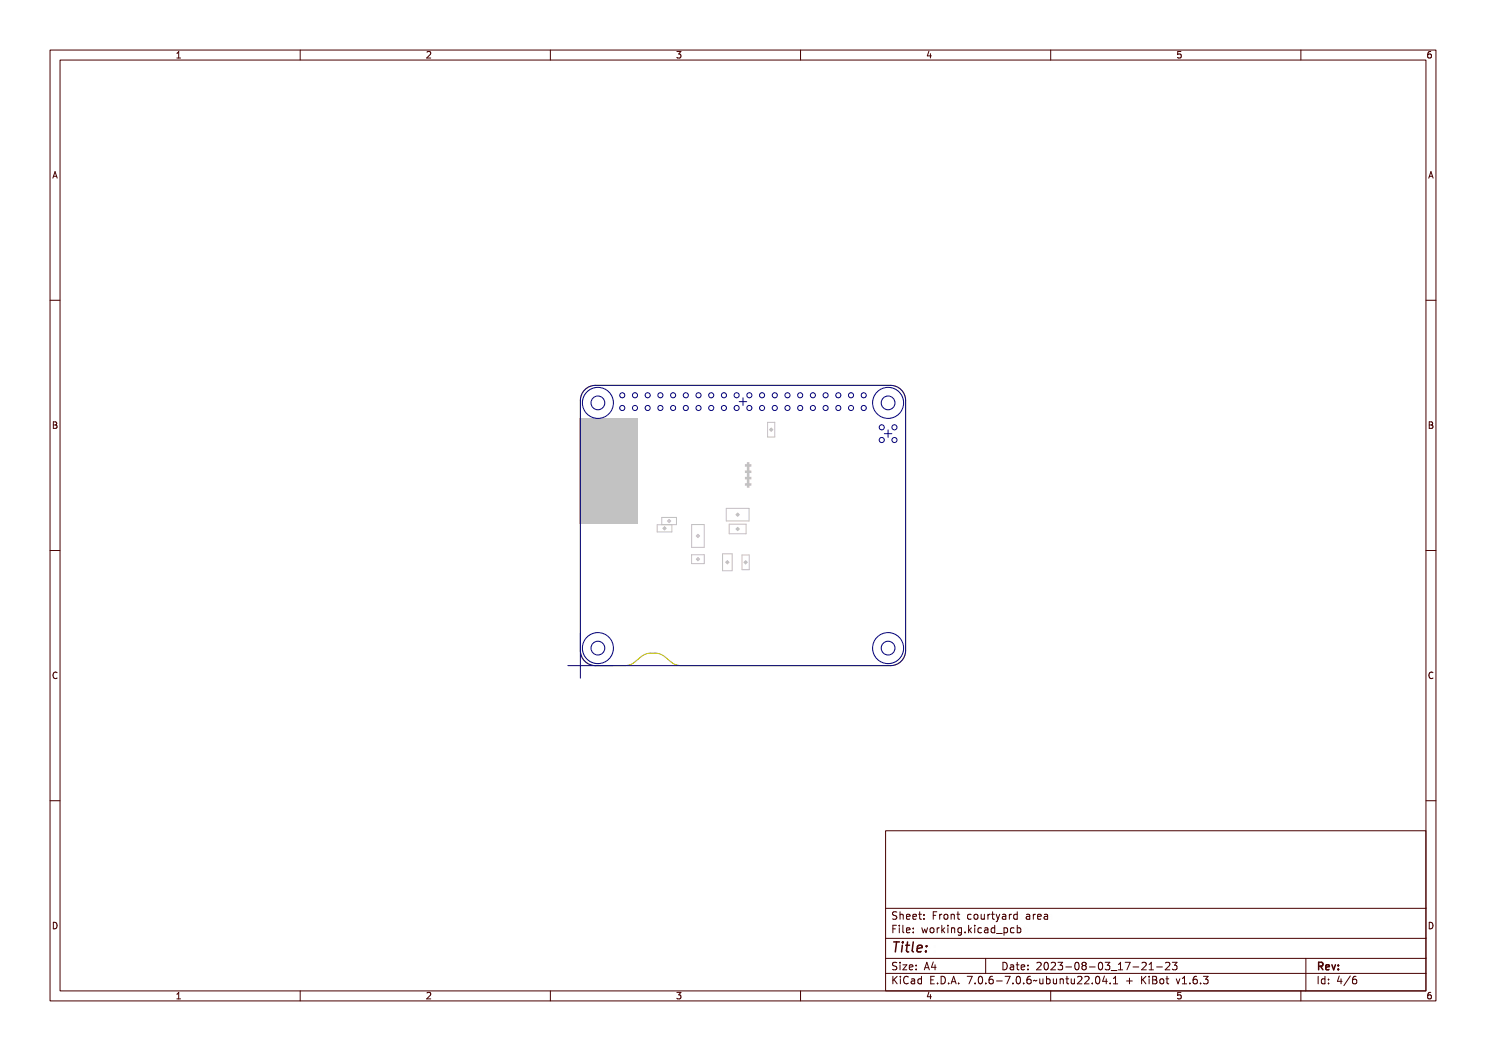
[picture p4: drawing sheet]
<svg xmlns="http://www.w3.org/2000/svg" width="297mm" height="210mm" viewBox="0 0 297 210" stroke-linecap="round" stroke-linejoin="round" font-family="sans-serif">
<g fill="none" stroke="#c2c2c2" stroke-width=".2">
<path d="M131.3 104.9h3v1.4h-3zM132.5 105.6h.7M132.8 105.2v.7M138.2 104.8h2.6v4.6h-2.6zM139.1 107.1h.7M139.5 106.7v.7M145.7 104.7h3.4v2h-3.4zM147.1 105.7h.7M147.4 105.3v.7"/>
<circle cx="132.8" cy="105.6" r=".25"/>
<circle cx="139.5" cy="107.1" r=".25"/>
<circle cx="147.4" cy="105.7" r=".25"/>
</g>
<path d="M115.9 83.5h11.6v21.1h-11.6z" fill-rule="evenodd" fill="#c2c2c2"/>
<g fill="none" stroke="#c2c2c2" stroke-width=".2">
<path d="M144.4 110.7h1.9v3.3h-1.9zM145 112.4h.7M145.4 112v.7"/>
<circle cx="145.4" cy="112.4" r=".25"/>
</g>
<g fill="#c2c2c2">
<path d="M149.3 94.9h.5v.4h.4v.5h-.4v.8h.4v.5h-.4v.4h-.5v-.4h-.4v-.5h.4v-.8h-.4v-.5h.4z" fill-rule="evenodd"/>
<path d="M149.3 92.4h.5v.3h.4v.6h-.4v.7h.4v.5h-.4v.4h-.5v-.4h-.4v-.5h.4v-.7h-.4v-.6h.4z" fill-rule="evenodd"/>
</g>
<g fill="none" stroke="#c2c2c2" stroke-width=".2">
<path d="M153.4 84.4h1.5v2.9h-1.5zM153.8 85.9h.7M154.1 85.5v.7M132.3 103.4h2.9v1.4h-2.9zM133.4 104.1h.7M133.7 103.8v.7M138.2 110.8h2.6v1.8h-2.6zM139.1 111.7h.7M139.5 111.4v.7M145.2 101.6h4.5v2.5h-4.5zM147.1 102.8h.7M147.4 102.5v.7"/>
<path d="M148.3 110.9h1.4v2.9h-1.4zM148.7 112.4h.7M149 112v.7"/>
<circle cx="154.1" cy="85.9" r=".25"/>
<circle cx="133.7" cy="104.1" r=".25"/>
<circle cx="139.5" cy="111.7" r=".25"/>
<circle cx="147.4" cy="102.8" r=".25"/>
<circle cx="149" cy="112.4" r=".25"/>
</g>
<path d="M117.1 77.7l1.2-.6 .7-.1h59a3 3 0 0 1 3 3v50a3 3 0 0 1-3 3h-41.9l-.8-.1a5.7 5.7 0 0 1-2.5-1.7 4.2 4.2 0 0 0-4.6 0 5.7 5.7 0 0 1-2.5 1.7l-.8 .1h-5.9a3 3 0 0 1-3-3v-50a2.99 2.99 0 0 1 1.1-2.3z" fill="none" stroke="#c2c200" stroke-width=".2"/>
<g fill="none" stroke="#000084" stroke-width=".2">
<path d="M148.5 79.5v1.5M147.8 80.3h1.5M176.8 86.7h1.5M177.5 85.9v1.5M113.5 133h64.5a3 3 0 0 0 3-3v-50a3 3 0 0 0-3-3h-59a3 3 0 0 0-3 3v55.5M116 130a3 3 0 0 0 3 3"/>
<circle cx="124.4" cy="79" r=".51"/>
<circle cx="126.9" cy="79" r=".51"/>
<circle cx="129.5" cy="79" r=".51"/>
<circle cx="132" cy="79" r=".51"/>
<circle cx="134.5" cy="79" r=".51"/>
<circle cx="137.1" cy="79" r=".51"/>
<circle cx="139.6" cy="79" r=".51"/>
<circle cx="142.2" cy="79" r=".51"/>
<circle cx="144.7" cy="79" r=".51"/>
<circle cx="147.2" cy="79" r=".51"/>
<circle cx="149.8" cy="79" r=".51"/>
<circle cx="152.3" cy="79" r=".51"/>
<circle cx="154.9" cy="79" r=".51"/>
<circle cx="157.4" cy="79" r=".51"/>
<circle cx="159.9" cy="79" r=".51"/>
<circle cx="162.5" cy="79" r=".51"/>
<circle cx="165" cy="79" r=".51"/>
<circle cx="167.6" cy="79" r=".51"/>
<circle cx="170.1" cy="79" r=".51"/>
<circle cx="172.6" cy="79" r=".51"/>
<circle cx="119.5" cy="80.5" r="1.38"/>
<circle cx="119.5" cy="80.5" r="3.1"/>
<circle cx="124.4" cy="81.5" r=".51"/>
<circle cx="126.9" cy="81.5" r=".51"/>
<circle cx="129.5" cy="81.5" r=".51"/>
<circle cx="132" cy="81.5" r=".51"/>
<circle cx="134.5" cy="81.5" r=".51"/>
<circle cx="137.1" cy="81.5" r=".51"/>
<circle cx="139.6" cy="81.5" r=".51"/>
<circle cx="142.2" cy="81.5" r=".51"/>
<circle cx="144.7" cy="81.5" r=".51"/>
<circle cx="147.2" cy="81.5" r=".51"/>
<circle cx="149.8" cy="81.5" r=".51"/>
<circle cx="152.3" cy="81.5" r=".51"/>
<circle cx="154.9" cy="81.5" r=".51"/>
<circle cx="157.4" cy="81.5" r=".51"/>
<circle cx="159.9" cy="81.5" r=".51"/>
<circle cx="162.5" cy="81.5" r=".51"/>
<circle cx="165" cy="81.5" r=".51"/>
<circle cx="167.6" cy="81.5" r=".51"/>
<circle cx="170.1" cy="81.5" r=".51"/>
<circle cx="172.6" cy="81.5" r=".51"/>
<circle cx="176.2" cy="85.4" r=".51"/>
<circle cx="176.2" cy="87.9" r=".51"/>
<circle cx="177.5" cy="80.5" r="1.38"/>
<circle cx="177.5" cy="80.5" r="3.1"/>
<circle cx="178.8" cy="85.4" r=".51"/>
<circle cx="178.8" cy="87.9" r=".51"/>
<circle cx="119.5" cy="129.5" r="1.38"/>
<circle cx="119.5" cy="129.5" r="3.1"/>
<circle cx="177.5" cy="129.5" r="1.38"/>
<circle cx="177.5" cy="129.5" r="3.1"/>
</g>
<g fill="none" stroke="#480000" stroke-width=".2">
<path d="M10 10h277v190h-277zM12 12h273v186h-273zM60 10v2M110 10v2M160 10v2M210 10v2M260 10v2M10 60h2M285 60h2M10 110h2M285 110h2M10 160h2"/>
<path d="M285 160h2M177 166h108v32h-108zM60 198v2M110 198v2M160 198v2M177 181.5h108M177 187.5h108M177 191.5h108M177 194.5h108M178.1 195.2h.2v.6l.6-.6h.3l-.6 .6 .6 .8h-.2l-.5-.7-.2 .2v.5h-.2zM178.2 185h.9v.2h-.7v.4h.6v.2h-.6v.7h-.2zM178.3 182.4l.5-.1h.2v.2a.31 .31 0 0 0-.5-.1 .31 .31 0 0 0 0 .5 .5 .5 0 0 1 .6 .6 .5 .5 0 0 1-.8 .2l-.1-.2a.34 .34 0 0 0 .4 .1 .34 .34 0 0 0 .1-.5 .47 .47 0 0 1-.5-.2 .47 .47 0 0 1 .1-.5z"/>
<path d="M178.3 192.5l.5-.1h.2v.2a.31 .31 0 0 0-.5-.1 .31 .31 0 0 0 0 .5 .5 .5 0 0 1 .6 .6 .5 .5 0 0 1-.8 .2l-.1-.2a.34 .34 0 0 0 .4 .1 .34 .34 0 0 0 .1-.5 .47 .47 0 0 1-.5-.2 .47 .47 0 0 1 .1-.5zM179.4 182.2h.2v.6a.35 .35 0 0 1 .4-.1 .35 .35 0 0 1 .2 .4v.6h-.2v-.8h-.4v.8h-.2zM179.5 185.4h.4v.9h.4v.2h-.9v-.2h.3v-.8h-.2zM179.5 192.8h.4v.9h.4v.1h-.9v-.1h.3v-.8h-.2zM179.5 195.6h.4v.9h.4v.1h-.9v-.1h.3v-.8h-.2zM179.7 184.9h.2v.3h-.2zM179.7 192.3h.2v.3h-.2zM179.7 195.1h.2v.3h-.2zM180.6 184.9h.4v1.3l.4 .1v.2l-.5-.2v-1.2h-.3zM180.6 192.8h.8l-.6 .9h.6v.1h-.8l.6-.9h-.6zM180.7 182.8l.1-.1a.49 .49 0 0 1 .5 0 .49 .49 0 0 1 .2 .5h-.8a.42 .42 0 0 0 .3 .4 .42 .42 0 0 0 .4-.1 .47 .47 0 0 1-.4 .3 .47 .47 0 0 1-.4-.3zM180.7 195.4a.4 .4 0 0 1 .4-.3 .4 .4 0 0 1 .4 .3 .56 .56 0 0 0-.8 .4 .56 .56 0 0 0 .5 .7l.3-.1a.43 .43 0 0 1-.5 .3 .43 .43 0 0 1-.4-.4v-.6z"/>
<path d="M180.8 182.9l.4-.1 .1 .3h-.6zM181.8 195.6l.3-.1a.43 .43 0 0 1 .5 .5v.6h-.1v-.1a.38 .38 0 0 1-.5 .2 .38 .38 0 0 1-.2-.5 .38 .38 0 0 1 .4-.2h.3a.35 .35 0 0 0-.3-.4 .35 .35 0 0 0-.4 .2zM181.9 182.8l.1-.1a.49 .49 0 0 1 .5 0 .49 .49 0 0 1 .2 .5h-.8a.42 .42 0 0 0 .3 .4 .42 .42 0 0 0 .5-.1 .47 .47 0 0 1-.5 .3 .47 .47 0 0 1-.4-.3zM181.9 185.5l.1-.1a.49 .49 0 0 1 .5 0 .49 .49 0 0 1 .2 .5h-.8a.42 .42 0 0 0 .3 .4 .42 .42 0 0 0 .5-.1 .47 .47 0 0 1-.5 .3 .47 .47 0 0 1-.4-.3zM181.9 192.9l.1-.1a.49 .49 0 0 1 .5 0 .49 .49 0 0 1 .2 .5h-.8a.42 .42 0 0 0 .3 .4 .42 .42 0 0 0 .5-.1 .47 .47 0 0 1-.5 .3 .47 .47 0 0 1-.4-.3zM182 196.2l.5-.1a.31 .31 0 0 1-.2 .4 .31 .31 0 0 1-.4-.1zM182 182.9l.4-.1 .1 .3h-.6zM182 185.6l.4-.1 .1 .3h-.6zM182 193l.4-.1 .1 .3h-.6zM183 195.7l.4-.2 .2 .2v-.6h.2v1.5h-.2v-.1a.42 .42 0 0 1-.5 .1 .42 .42 0 0 1-.2-.5zM183.2 195.8l.1-.1a.4 .4 0 0 1 .3 .4 .4 .4 0 0 1-.3 .4l-.2-.2zM183.2 182.3h.2v.4h.4v.1h-.4v.7l.4 .1v.1h-.4l-.1-.1-.1-.8h-.3v-.1h.3z"/>
<path d="M183.3 185.4h.2v.3h-.2zM183.3 186.2h.2v.3h-.2zM183.3 192.8h.2v.3h-.2zM183.3 193.6h.2v.2h-.2zM184.5 182.7h.2v.3h-.2zM184.5 183.5h.2v.2h-.2zM185.2 185.4h.2l.2 .8 .1-.5h.2l.2 .5 .1-.8h.2l-.2 1.1h-.2l-.2-.7-.2 .7h-.1zM185.4 195.2h.9v.2h-.7v.4h.6v.2h-.6v.5h.7v.1h-.9zM185.7 192.4h.2l.5 1.4h-.2l-.1-.3h-.5l-.1 .3h-.2zM185.8 192.6l.2 .7h-.4zM186.6 182.3h.9v.2h-.7v.4h.6v.2h-.6v.6h-.2zM186.8 185.6l.1-.1a.39 .39 0 0 1 .4 .4 .39 .39 0 0 1-.4 .4l-.1-.2z"/>
<path d="M186.9 196.4h.2v.2h-.2zM187.1 192.4h.2v.9h.2v.2h-.2v.3h-.2v-.3h-.6zM187.1 192.6v.7h-.4zM187.8 195.2a.76 .76 0 0 1 .9 .7 .76 .76 0 0 1-.9 .7zM188 195.4a.57 .57 0 0 1 .5 .5 .57 .57 0 0 1-.5 .6zM188 182.7h.2v.2v-.1a.29 .29 0 0 1 .3-.2 .29 .29 0 0 1 .3 .3 .37 .37 0 0 0-.5-.1 .37 .37 0 0 0-.1 .4v.5h-.2zM188 185.4h.2v.2v-.1a.29 .29 0 0 1 .3-.2 .29 .29 0 0 1 .3 .3 .37 .37 0 0 0-.5-.1 .37 .37 0 0 0-.1 .4v.6h-.2zM189.1 184.9h.1v.9l.5-.4h.2l-.4 .4 .5 .7h-.2l-.4-.6-.2 .1v.5h-.1zM189.2 182.9l.1-.1a.39 .39 0 0 1 .4 .4 .39 .39 0 0 1-.4 .4l-.1-.2zM189.3 196.4h.3v.2h-.3zM190.2 182.7h.2v.1a.35 .35 0 0 1 .4-.1 .35 .35 0 0 1 .3 .4v.6h-.2l-.1-.8h-.3l-.1 .8h-.2zM190.3 185.4h.4v.9h.4v.2h-.9v-.2h.4v-.8h-.3z"/>
<path d="M190.5 195.2h.3l.4 1.4h-.2l-.1-.3h-.5l-.1 .3h-.2zM190.6 184.9h.1v.3h-.1zM190.6 195.4l.2 .7h-.4zM191.4 185.4h.2v.1a.35 .35 0 0 1 .4-.1 .35 .35 0 0 1 .3 .4v.7h-.2l-.1-.9h-.3l-.1 .9h-.2zM191.7 182.3h.1v.4h.4v.1h-.4v.7l.4 .1v.1h-.4l-.1-.1v-.8h-.3v-.1h.3zM191.7 196.4h.3v.2h-.3zM192.7 185.5l.3-.2 .3 .2v-.1h.2v1a.53 .53 0 0 1-.8 .4v-.2a.36 .36 0 0 0 .4 .1 .36 .36 0 0 0 .2-.4l-.1 .1a.53 .53 0 0 1-.7-.3 .53 .53 0 0 1 .2-.6zM192.8 185.6l.1-.1a.39 .39 0 0 1 .4 .4 .39 .39 0 0 1-.4 .4l-.1-.2zM193.8 195.2h.9l-.5 1.4h-.2l.5-1.2h-.7zM194 182.8a.39 .39 0 0 1 .4-.2 .39 .39 0 0 1 .3 .3 .4 .4 0 0 0-.6 0 .4 .4 0 0 0 0 .6 .4 .4 0 0 0 .6 0 .45 .45 0 0 1-.6 .3 .45 .45 0 0 1-.3-.6zM194.1 186.2h.3v.3h-.3zM195.1 184.9h.2v.9l.4-.4h.3l-.5 .4 .5 .7h-.2l-.4-.6-.1 .1v.5h-.2z"/>
<path d="M195.2 182.9l.1-.1a.39 .39 0 0 1 .4 .4 .39 .39 0 0 1-.4 .4l-.1-.2zM195.3 196.4h.3v.2h-.3zM196.2 182.7h.2v.8l.2 .1 .3-.2v-.7h.2v1h-.2v-.1a.35 .35 0 0 1-.4 .2 .35 .35 0 0 1-.3-.5zM196.3 185.4h.5v.9h.3v.2h-.9v-.2h.4v-.8h-.3zM196.3 195.4a.57 .57 0 0 1 .7 0 .57 .57 0 0 1 .1 .8 .5 .5 0 0 1-.6 .5 .5 .5 0 0 1-.3-.8zM196.5 195.4a.61 .61 0 0 1 .4 1l-.1 .1a.61 .61 0 0 1-.4-1zM196.6 184.9h.2v.3h-.2zM197 191.5v3M197.6 185.5a.39 .39 0 0 1 .4-.2 .39 .39 0 0 1 .3 .3 .4 .4 0 0 0-.6 0 .4 .4 0 0 0 0 .6 .4 .4 0 0 0 .6 0 .45 .45 0 0 1-.6 .3 .45 .45 0 0 1-.3-.6zM197.6 182.7h.2v.2v-.1a.29 .29 0 0 1 .4-.2 .29 .29 0 0 1 .2 .3 .37 .37 0 0 0-.4-.1 .37 .37 0 0 0-.2 .4v.5h-.2zM197.7 196.4h.3v.2h-.3zM198.7 185.4l.2-.1a.43 .43 0 0 1 .6 .5v.7h-.2v-.2a.38 .38 0 0 1-.5 .2 .38 .38 0 0 1-.2-.5 .38 .38 0 0 1 .5-.2h.2a.35 .35 0 0 0-.3-.4 .35 .35 0 0 0-.3 .2z"/>
<path d="M198.7 195.4a.38 .38 0 0 1 .4-.3 .38 .38 0 0 1 .3 .3 .43 .43 0 0 0-.5 0 .43 .43 0 0 0-.1 .5 .46 .46 0 0 1 .7 .1 .46 .46 0 0 1-.2 .6 .46 .46 0 0 1-.7-.2zM198.8 186l.5-.1a.31 .31 0 0 1-.1 .4 .31 .31 0 0 1-.4-.1zM198.9 182.3h.2v.4h.4v.1h-.4v.7l.4 .1v.1h-.4l-.2-.1v-.8h-.3v-.1h.3zM199.8 182.7h.1l.4 .8 .3-.8h.2l-.3 .7a.68 .68 0 0 1-.7 .8l.4-.5zM199.9 185.5l.3-.2 .3 .2v-.6h.2v1.6h-.2v-.2a.42 .42 0 0 1-.5 .1 .42 .42 0 0 1-.2-.5zM200 196h.5v.2h-.5zM200 185.6l.1-.1a.39 .39 0 0 1 .4 .4 .39 .39 0 0 1-.4 .4l-.1-.2zM200.1 192.4a.76 .76 0 0 1 1 .7 .76 .76 0 0 1-1 .7zM200.3 192.6a.57 .57 0 0 1 .6 .5 .57 .57 0 0 1-.6 .6zM200.9 186.8l1.2 .1zM201 195.2h.9l-.5 1.4h-.2l.5-1.2h-.7zM201.1 182.7l.2-.1a.43 .43 0 0 1 .6 .5v.6h-.2v-.1a.38 .38 0 0 1-.5 .2 .38 .38 0 0 1-.2-.5 .38 .38 0 0 1 .5-.2h.2a.35 .35 0 0 0-.2-.4 .35 .35 0 0 0-.4 .2z"/>
<path d="M201.2 183.3l.5-.1a.31 .31 0 0 1-.1 .4 .31 .31 0 0 1-.4-.1zM201.4 192.8l.3-.1a.43 .43 0 0 1 .5 .5v.6h-.1v-.1a.38 .38 0 0 1-.5 .2 .38 .38 0 0 1-.2-.5 .38 .38 0 0 1 .4-.2h.3a.35 .35 0 0 0-.3-.4 .35 .35 0 0 0-.4 .2zM201.6 193.4l.5-.1a.31 .31 0 0 1-.2 .4 .31 .31 0 0 1-.4-.1zM202.2 185.4h.2v.1a.53 .53 0 0 1 .8 .3 .53 .53 0 0 1-.6 .7l-.2-.2v.6h-.2zM202.4 182.7h.2v.2l.1-.1a.29 .29 0 0 1 .3-.2 .29 .29 0 0 1 .2 .3 .37 .37 0 0 0-.4-.1 .37 .37 0 0 0-.2 .4v.5h-.2zM202.5 185.6l.1-.1a.4 .4 0 0 1 .4 .4 .4 .4 0 0 1-.4 .4l-.2-.2zM202.5 196.4h.3v.2h-.3zM202.8 192.4h.2v.4h.4v.1h-.4v.7l.4 .1v.1h-.4l-.2-.1v-.8h-.3v-.1h.3zM203.5 182.8l.3-.2 .3 .2v-.6h.2v1.5h-.2v-.1a.42 .42 0 0 1-.5 .1 .42 .42 0 0 1-.2-.5zM203.5 195.4a.57 .57 0 0 1 .8 0 .57 .57 0 0 1 0 .8 .5 .5 0 0 1-.6 .5 .5 .5 0 0 1-.3-.8zM203.6 185.5a.39 .39 0 0 1 .4-.2 .39 .39 0 0 1 .3 .3 .4 .4 0 0 0-.5 0 .4 .4 0 0 0 0 .6 .4 .4 0 0 0 .5 0 .45 .45 0 0 1-.6 .3 .45 .45 0 0 1-.2-.6zM203.6 182.9l.1-.1a.4 .4 0 0 1 .4 .4 .4 .4 0 0 1-.4 .4l-.1-.2z"/>
<path d="M203.7 195.4a.61 .61 0 0 1 .4 1l-.1 .1a.61 .61 0 0 1-.3-1zM203.9 192.9l.1-.1a.49 .49 0 0 1 .5 0 .49 .49 0 0 1 .2 .5h-.8a.42 .42 0 0 0 .3 .4 .42 .42 0 0 0 .5-.1 .47 .47 0 0 1-.5 .3 .47 .47 0 0 1-.4-.3zM204 193l.4-.1 .1 .3h-.6zM204.7 184.9h.1v.6a.53 .53 0 0 1 .8 .3 .53 .53 0 0 1-.6 .7l-.2-.2v.2h-.1zM204.9 185.6l.1-.1a.39 .39 0 0 1 .4 .4 .39 .39 0 0 1-.4 .4l-.1-.2zM204.9 196.4h.3v.2h-.3zM205.3 192.8h.2v.3h-.2zM205.3 193.6h.2v.2h-.2zM205.9 182.7l.3-.1a.43 .43 0 0 1 .5 .5v.6h-.2v-.1a.38 .38 0 0 1-.5 .2 .38 .38 0 0 1-.2-.5 .38 .38 0 0 1 .5-.2h.2a.35 .35 0 0 0-.2-.4 .35 .35 0 0 0-.4 .2zM205.9 195.4a.38 .38 0 0 1 .4-.3 .38 .38 0 0 1 .3 .3 .43 .43 0 0 0-.5 0 .43 .43 0 0 0-.1 .5 .46 .46 0 0 1 .7 .1 .46 .46 0 0 1-.2 .6 .46 .46 0 0 1-.6-.2zM206.1 183.3l.4-.1a.31 .31 0 0 1-.1 .4 .31 .31 0 0 1-.4-.1zM207 196l1-.1a.49 .49 0 0 1-.8 .1l-.2 .2z"/>
<path d="M207.2 182.7h.2v.2l.1-.1a.29 .29 0 0 1 .3-.2 .29 .29 0 0 1 .2 .3 .37 .37 0 0 0-.4-.1 .37 .37 0 0 0-.2 .4v.5h-.2zM207.4 192.5a.53 .53 0 0 1 .8 .1 .53 .53 0 0 1-.3 .7l-.3 .4h.7v.1h-.9l.3-.5a.4 .4 0 0 0 .3-.4 .4 .4 0 0 0-.3-.4l-.3 .2zM208.3 195.6h.1l.1 .8 .2 .1 .2-.2v-.7h.2v1h-.2v-.1a.35 .35 0 0 1-.4 .2 .35 .35 0 0 1-.2-.5zM208.3 182.8l.2-.1a.49 .49 0 0 1 .5 0 .49 .49 0 0 1 .2 .5h-.8a.42 .42 0 0 0 .3 .4 .42 .42 0 0 0 .4-.1 .47 .47 0 0 1-.4 .3 .47 .47 0 0 1-.4-.3zM208.5 182.9l.3-.1 .2 .3h-.6zM208.7 192.6a.57 .57 0 0 1 .7 0 .57 .57 0 0 1 .1 .8 .5 .5 0 0 1-.6 .5 .5 .5 0 0 1-.3-.8zM208.9 192.6a.61 .61 0 0 1 .3 1l-.1 .1a.61 .61 0 0 1-.3-1zM209.5 195.1h.2v.6a.53 .53 0 0 1 .7 .3 .53 .53 0 0 1-.6 .7l-.1-.2v.1h-.2zM209.5 182.7l.3-.1a.43 .43 0 0 1 .5 .5v.6h-.2v-.1a.38 .38 0 0 1-.5 .2 .38 .38 0 0 1-.2-.5 .38 .38 0 0 1 .5-.2h.2a.35 .35 0 0 0-.2-.4 .35 .35 0 0 0-.4 .2zM209.7 183.3l.4-.1a.31 .31 0 0 1-.1 .4 .31 .31 0 0 1-.4-.1zM209.7 195.8l.1-.1a.4 .4 0 0 1 .4 .4 .4 .4 0 0 1-.4 .4l-.1-.2zM209.8 192.5a.53 .53 0 0 1 .8 .1 .53 .53 0 0 1-.3 .7l-.3 .4h.7v.1h-.9l.3-.5a.4 .4 0 0 0 .3-.4 .4 .4 0 0 0-.3-.4l-.3 .2z"/>
<path d="M210 198v2M210.7 195.6h.2v.8l.2 .1 .2-.2v-.7h.2v1h-.2v-.1a.35 .35 0 0 1-.4 .2 .35 .35 0 0 1-.2-.5zM211 192.4a.46 .46 0 0 1 .6 0 .46 .46 0 0 1 .1 .6l-.1 .1a.47 .47 0 0 1 .2 .7 .47 .47 0 0 1-.7 0l-.1-.2a.35 .35 0 0 0 .5 .1 .35 .35 0 0 0 0-.5h-.3v-.2a.29 .29 0 0 0 .4-.1 .29 .29 0 0 0-.1-.4 .29 .29 0 0 0-.4 .1h-.1zM211.9 195.6h.2v.1a.35 .35 0 0 1 .4-.1 .35 .35 0 0 1 .2 .4v.6h-.2v-.8h-.4v.8h-.2zM212.4 193.2h.5v.2h-.5zM213.3 195.2h.2v.4h.4v.1h-.4v.7l.4 .1v.1h-.4l-.2-.1v-.8h-.3v-.1h.3zM213.5 192.6a.57 .57 0 0 1 .7 0 .57 .57 0 0 1 .1 .8 .5 .5 0 0 1-.6 .5 .5 .5 0 0 1-.3-.8zM213.7 192.6a.61 .61 0 0 1 .3 1v.1a.61 .61 0 0 1-.4-1zM214.3 195.6h.2v.8l.2 .1 .2-.2v-.7h.2v1h-.2v-.1a.35 .35 0 0 1-.4 .2 .35 .35 0 0 1-.2-.5zM214.7 192.5a.41 .41 0 0 1 .7-.1 .41 .41 0 0 1-.2 .7 .42 .42 0 0 1 .2 .6 .42 .42 0 0 1-.7 0 .42 .42 0 0 1 .2-.6l-.3-.2zM215.5 195.3a.53 .53 0 0 1 .8 .1 .53 .53 0 0 1-.3 .7l-.3 .4h.6v.1h-.9l.4-.5a.4 .4 0 0 0 .3-.4 .4 .4 0 0 0-.3-.4l-.3 .2zM216 193.2h.5v.2h-.5z"/>
<path d="M216.7 195.3a.53 .53 0 0 1 .8 .1 .53 .53 0 0 1-.3 .7l-.3 .4h.6v.1h-.9l.4-.5a.4 .4 0 0 0 .3-.4 .4 .4 0 0 0-.3-.4l-.3 .2zM217.1 192.6a.57 .57 0 0 1 .7 0 .57 .57 0 0 1 .1 .8 .5 .5 0 0 1-.6 .5 .5 .5 0 0 1-.3-.8zM217.3 192.6a.61 .61 0 0 1 .3 1v.1a.61 .61 0 0 1-.4-1zM218.2 196.4h.2v.2h-.2zM218.2 192.4a.46 .46 0 0 1 .6 0 .46 .46 0 0 1 .1 .6l-.1 .1a.47 .47 0 0 1 .2 .7 .47 .47 0 0 1-.7 0l-.1-.2a.35 .35 0 0 0 .5 .1 .35 .35 0 0 0 0-.5h-.3v-.2a.29 .29 0 0 0 .4-.1 .29 .29 0 0 0-.1-.4 .29 .29 0 0 0-.4 .1h-.1zM219.2 195.4a.57 .57 0 0 1 .7 0 .57 .57 0 0 1 .1 .8 .5 .5 0 0 1-.7 .5 .5 .5 0 0 1-.3-.8zM219.2 194.2l1.3 .1zM219.4 195.4a.61 .61 0 0 1 .3 1l-.1 .1a.61 .61 0 0 1-.3-1zM220.7 192.5l.5-.1v1.3h.3v.1h-.8v-.1h.3v-1.1h-.3zM220.8 195.2h.2v.9h.2v.2h-.2v.3h-.2v-.3h-.6zM220.8 195.4v.7h-.4zM221.8 196.4h.2v.2h-.2z"/>
<path d="M221.8 192.4h.9l-.5 1.4h-.2l.5-1.2h-.7zM222.8 195.3l.5-.1v1.3h.3v.1h-.8v-.1h.3v-1.1h-.3zM223.2 193.2h.5v.2h-.5zM224.2 192.5a.53 .53 0 0 1 .8 .1 .53 .53 0 0 1-.3 .7l-.3 .4h.7v.1h-.9l.3-.5a.4 .4 0 0 0 .4-.4 .4 .4 0 0 0-.4-.4l-.3 .2zM225.4 195.5h.2v.4h.4v.2h-.4v.4h-.2v-.4h-.4v-.2h.4zM225.5 192.5l.5-.1v1.3h.3v.1h-.8v-.1h.3v-1.1h-.3zM226.8 193.2h.5v.2h-.5zM227.5 195.2h.2v.6l.6-.6h.2l-.6 .6 .6 .8h-.2l-.5-.7-.1 .2v.5h-.2zM227.8 192.5a.53 .53 0 0 1 .8 .1 .53 .53 0 0 1-.2 .7l-.4 .4h.7v.1h-.9l.3-.5a.4 .4 0 0 0 .4-.4 .4 .4 0 0 0-.4-.4l-.3 .2zM228.8 195.6h.4v.9h.4v.1h-.9v-.1h.4v-.8h-.3zM229.1 192.4a.46 .46 0 0 1 .6 0 .46 .46 0 0 1 0 .6l-.1 .1a.47 .47 0 0 1 .2 .7 .47 .47 0 0 1-.7 0l-.1-.2a.35 .35 0 0 0 .5 .1 .35 .35 0 0 0 0-.5h-.2v-.2a.29 .29 0 0 0 .4-.1 .29 .29 0 0 0-.2-.4 .29 .29 0 0 0-.3 .1h-.1zM229.1 195.1h.1v.3h-.1z"/>
<path d="M229.9 195.2h.4a.35 .35 0 0 1 .5 .2 .35 .35 0 0 1-.3 .5 .41 .41 0 0 1 .3 .5 .41 .41 0 0 1-.5 .2h-.4zM230.1 196h.2a.27 .27 0 0 1 .3 .2 .27 .27 0 0 1-.3 .3h-.2zM230.1 195.4h.2a.23 .23 0 0 1 .3 .2 .23 .23 0 0 1-.3 .2h-.2zM231.2 193.2h1.1M231.3 195.8l.1-.1a.39 .39 0 0 1 .4 .4 .39 .39 0 0 1-.4 .4l-.1-.2zM232.6 195.2h.1v.4h.4v.1h-.4l.1 .7 .3 .1v.1h-.3l-.2-.1v-.8h-.3v-.1h.3zM233 192.4l.5-.1 .3 .4-.9 1.1h.9M234.3 192.3h.9l-.5 .6 .5 .1v.6l-.2 .2-.7-.2M234.6 195.6h.2l.3 .9 .4-.9h.2l-.4 1h-.3zM236 195.3l.5-.1v1.3h.3v.1h-.8v-.1h.3v-1.1h-.3zM237.4 196.4h.3v.2h-.3zM238.4 195.4a.38 .38 0 0 1 .4-.3 .38 .38 0 0 1 .3 .3 .43 .43 0 0 0-.5 0 .43 .43 0 0 0-.1 .5 .46 .46 0 0 1 .7 .1 .46 .46 0 0 1-.2 .6 .46 .46 0 0 1-.7-.2z"/>
<path d="M239.8 196.4h.3v.2h-.3zM240.7 195.2a.46 .46 0 0 1 .6 0 .46 .46 0 0 1 .1 .6l-.1 .1a.47 .47 0 0 1 .2 .7 .47 .47 0 0 1-.7 0l-.1-.2a.35 .35 0 0 0 .5 .1 .35 .35 0 0 0 0-.5l-.3-.1v-.1a.29 .29 0 0 0 .4-.1 .29 .29 0 0 0-.1-.4 .29 .29 0 0 0-.4 .1h-.1zM260 198v2M261 191.5v6.5M263.2 195.2h.8v.2h-.3v1.1h.3v.1h-.8v-.1h.3v-1.1h-.3zM264.4 195.7l.3-.2 .3 .2v-.6h.2v1.5h-.2v-.1a.42 .42 0 0 1-.5 .1 .42 .42 0 0 1-.2-.5zM264.6 195.8l.1-.1a.4 .4 0 0 1 .3 .4 .4 .4 0 0 1-.3 .4l-.2-.2zM265.9 195.6h.2v.3h-.2zM265.9 196.4h.2v.2h-.2zM268.5 195.2h.2v.9h.2v.2h-.2v.3h-.2v-.3h-.6zM268.5 195.4v.7h-.4zM269.9 195.2h.2l-.8 1.6h-.2z"/>
<path d="M270.5 195.4a.38 .38 0 0 1 .4-.3 .38 .38 0 0 1 .3 .3 .43 .43 0 0 0-.5 0 .43 .43 0 0 0-.2 .5 .46 .46 0 0 1 .7 .1 .46 .46 0 0 1-.2 .6 .46 .46 0 0 1-.6-.2z"/>
<circle cx="187" cy="185.9" r=".53"/>
<circle cx="189.4" cy="183.2" r=".53"/>
<circle cx="195.4" cy="183.2" r=".53"/>
<circle cx="196.7" cy="195.9" r=".13"/>
<circle cx="199.1" cy="196.2" r=".32"/>
<circle cx="203.9" cy="195.9" r=".13"/>
<circle cx="206.3" cy="196.2" r=".32"/>
<circle cx="209" cy="193.1" r=".13"/>
<circle cx="213.8" cy="193.1" r=".13"/>
<circle cx="215" cy="193.4" r=".29"/>
<circle cx="215" cy="192.8" r=".25"/>
<circle cx="217.4" cy="193.1" r=".13"/>
<circle cx="219.5" cy="195.9" r=".13"/>
<circle cx="231.5" cy="196.1" r=".53"/>
<circle cx="238.8" cy="196.2" r=".32"/>
<circle cx="270.9" cy="196.2" r=".32"/>
</g>
<g fill="none" stroke="#480000" stroke-width=".3">
<path d="M178.1 188.4h1.4v.2h-.6v1.7h-.2v-1.7h-.6zM179.9 188.8h.7v1.3h.4v.2h-1.2v-.2h.5v-1.1h-.4zM180.3 188.3h.3v.3h-.3zM181.8 188.4h.2v.4h.6v.2h-.6v1l.6 .1v.2a.55 .55 0 0 1-.8-.5v-.8h-.4v-.2h.4zM183 188.3h.6l.1 1.6 .1 .2h.4v.2a.54 .54 0 0 1-.8-.5v-1.4h-.4zM184.8 189a.65 .65 0 0 1 .8-.1 .65 .65 0 0 1 .3 .7h-1.1a.56 .56 0 0 0 .4 .5 .56 .56 0 0 0 .6-.1v.2a.81 .81 0 0 1-1.1-.1 .81 .81 0 0 1 .1-1.1zM185 189.1l.4-.1 .2 .4h-.8zM186.7 188.9h.3v.4h-.3zM186.7 189.9h.3v.4h-.3zM263.1 192.4a.73 .73 0 0 1 .9 .2v.3l-.3 .3 .5 .6h-.2l-.3-.4-.2-.2h-.2v.6h-.2zM263.3 192.6h.2a.26 .26 0 0 1 .3 .2 .26 .26 0 0 1-.2 .3h-.3zM264.5 192.9l.1-.1a.49 .49 0 0 1 .5 0 .49 .49 0 0 1 .2 .5h-.8a.42 .42 0 0 0 .3 .4 .42 .42 0 0 0 .4-.1 .47 .47 0 0 1-.4 .3 .47 .47 0 0 1-.4-.3z"/>
<path d="M264.6 193l.3-.1 .2 .3h-.6zM265.5 192.8h.2l.3 .9 .3-.9h.2l-.4 1h-.2zM267.1 192.8h.2v.3h-.2zM267.1 193.6h.2v.2h-.2z"/>
</g>
<text font-size="2.7" fill="#480000" x="178" y="190.3">Title:</text>
<g font-size="2" fill="#480000">
<text x="178" y="183.7">Sheet: Front courtyard area</text>
<text x="178" y="186.5">File: working.kicad_pcb</text>
<text x="178" y="193.9">Size: A4</text>
<text x="178" y="196.6">KiCad E.D.A. 7.0.6-7.0.6~ubuntu22.04.1 + KiBot v1.6.3</text>
<text x="200" y="193.9">Date: 2023-08-03_17-21-23</text>
<text x="263" y="196.6">Id: 4/6</text>
<text x="263" y="193.9">Rev:</text>
</g>
<g font-size="1.7" fill="#480000">
<text x="35" y="11.7">1</text>
<text x="85" y="11.7">2</text>
<text x="135" y="11.7">3</text>
<text x="185" y="11.7">4</text>
<text x="235" y="11.7">5</text>
<text x="285" y="11.7">6</text>
<text x="10.5" y="35.7">A</text>
<text x="285.5" y="35.7">A</text>
<text x="10.5" y="85.6">B</text>
<text x="285.5" y="85.6">B</text>
<text x="10.5" y="135.7">C</text>
<text x="285.5" y="135.7">C</text>
<text x="10.5" y="185.6">D</text>
<text x="285.5" y="185.6">D</text>
<text x="35" y="199.7">1</text>
<text x="85" y="199.7">2</text>
<text x="135" y="199.7">3</text>
<text x="185" y="199.7">4</text>
<text x="235" y="199.7">5</text>
<text x="285" y="199.7">6</text>
</g>
</svg>
